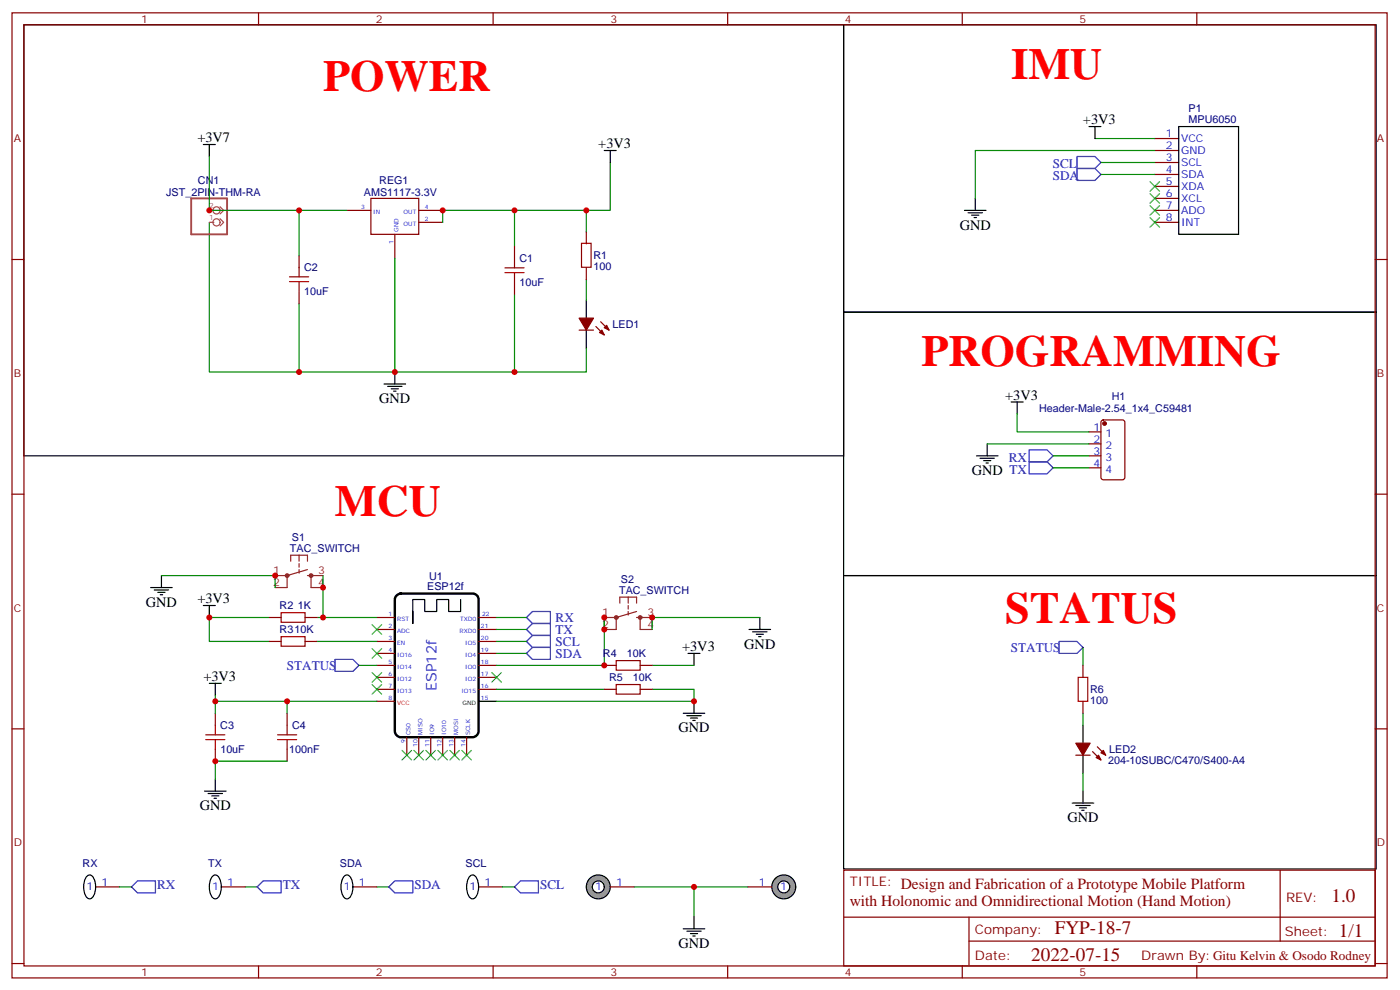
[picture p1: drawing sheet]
<svg xmlns="http://www.w3.org/2000/svg" width="413mm" height="292mm" viewBox="0 0 413 292" stroke-linecap="round" stroke-linejoin="round" font-family="sans-serif">
<path d="M117 175.4l1.1-.5h21.2a1.76 1.76 0 0 1 1.8 1.7v38.8a1.89 1.89 0 0 1-1.8 1.8h-21.2a1.89 1.89 0 0 1-1.7-1.8v-38.8z" fill="none" stroke="#000" stroke-width=".71"/>
<g fill="none" stroke="#870000" stroke-width=".35">
<path d="M109.3 58.5h14.1v10.5h-14.1zM340.4 40.8h7.1M340.4 44.3h7.1M340.4 47.9h7.1M340.4 51.4h7.1M340.4 54.9h7.1M340.4 58.5h7.1M88.2 75.4v3.5M102.3 62h7M116.4 69v7.1M123.4 62h7.1M123.4 65.5h7.1"/>
<path d="M151.7 72.6v3.5M172.8 68.3v3.6M172.8 78.9v3.5M340.4 62h7.1M340.4 65.5h7.1M88.2 86v3.5M151.7 83.1v3.6M170.7 97.3h4.2M175.6 96.2l2.5 2.5M177.1 94.8l2.4 2.5M321 127.2h3.5M321 130.8h3.5"/>
<path d="M321 134.3h3.5M321 137.8h3.5M324.8 123.9l.4-.2h5.7l.6 .5 .1 16.5-.5 .6-5.9 .1-.6-.5-.1-16.5zM79.3 181.9h3.6M79.3 189h3.6M89.9 181.9h3.6M89.9 189h3.6M111.1 181.9h5.3M111.1 185.5h5.3M111.1 189h5.3M111.1 192.5h5.3M111.1 196h5.3"/>
<path d="M111.1 199.6h5.3M141.1 181.9h5.3M141.1 185.5h5.3M141.1 189h5.3M141.1 192.5h5.3M141.1 196h5.3M141.1 199.6h5.3M178.1 196h3.5M188.7 196h3.5M319.2 196v3.6M63.5 210.1v3.6M84.6 210.1v3.6"/>
<path d="M111.1 203.1h5.3M111.1 206.6h5.3M119.9 217.2v5.3M123.4 217.2v5.3M127 217.2v5.3M130.5 217.2v5.3M134 217.2v5.3M137.5 217.2v5.3M141.1 203.1h5.3M178.1 203.1h3.5M188.7 203.1h3.5M319.2 206.6v3.5"/>
<path d="M63.5 220.7v3.6M84.6 220.7v3.6M317.1 222.5h4.2M322.1 221.4l2.4 2.5M323.5 220l2.4 2.5M28.2 261.3h7"/>
</g>
<g fill="none" stroke="#000" stroke-width=".35">
<path d="M7 7.3h241.7v127h-241.7zM248.7 7.3h157v84.7h-157zM321 37.3h3.5M322.8 37.3v3.5M347.5 37.3h17.6v31.7h-17.6zM59.9 42.6h3.6M61.7 42.6v3.5M178.1 44.3h3.5M179.9 44.3v3.6M287.5 58.5v3.5M284.3 62h6.4M285.4 62.7h4.2"/>
<path d="M286.4 63.4h2.1M287.1 64.1h.7M172.8 88.4v5.3M172.8 97.3v5.3M248.7 92h157v77.6h-157zM113.2 113.1h6.4M114.3 113.8h4.2M115.3 114.5h2.1M116 115.3h.7M116.4 109.6v3.5M298.1 118.4h3.5M299.8 118.4v3.6"/>
<path d="M287.8 134.3h6.4M288.9 135h4.2M289.9 135.7h2.2M290.7 136.4h.7M291 130.8v3.5M44.4 173.1h6.4M45.5 173.8h4.2M46.5 174.5h2.1M47.2 175.2h.7M47.6 169.6v3.5M59.9 178.4h3.6M61.7 178.4v3.5"/>
<path d="M135.8 176.6v3.6h-3.5v-3.6h-3.6v3.6h-3.5v-3.6h-3.5v3.6M248.7 169.6h157v86.4h-157zM121.7 180.2v3.5v-3.5M202.8 192.5h3.5M204.6 192.5v3.5M220.8 185.5h6.4M221.9 186.2h4.2M222.9 186.9h2.1M223.6 187.6h.7M224 181.9v3.6M61.7 201.3h3.5M63.5 201.3v3.6"/>
<path d="M141.1 206.6h5.3M201.4 210.1h6.4M202.5 210.9h4.2M203.5 211.6h2.1M204.2 212.3h.7M204.6 206.6v3.5M319.2 213.7v5.3M60.3 233.1h6.3M61.3 233.8h4.3M62.4 234.5h2.1M63.1 235.2h.7M63.5 229.6v3.5"/>
<path d="M316.1 236.6h6.3M317.1 237.3h4.2M318.2 238h2.1M318.9 238.7h.7M319.2 222.5v5.3M319.2 233.1v3.5M25.6 258.1a1.31 1.31 0 0 1 1.4-.2 1.31 1.31 0 0 1 .8 1.2 5.3 5.3 0 0 1-1 5.6 1.77 1.77 0 0 1-2-1.8l-.1-2.4 .3-1.4zM201.4 273.6h6.4M202.5 274.4h4.2M203.5 275.1h2.1M204.2 275.8h.7M204.6 270.1v3.5"/>
</g>
<g fill="none" stroke="#a10000" stroke-width=".35">
<path d="M88.2 78.7v2.9M148.8 78.9h5.7M151.7 76.1v2.8M171.4 71.7h2.8v7h-2.8zM85.3 83h5.7M85.3 81.6h5.7M88.2 83v2.8M148.8 80.3h5.7M151.7 80.3v2.8M82.9 180.5h7v2.8h-7zM82.9 187.6h7v2.8h-7zM181.6 194.6h7.1v2.8h-7.1z"/>
<path d="M317.8 199.6h2.8v7h-2.8zM60.6 217.9h5.7M60.6 216.5h5.7M63.5 213.7v2.8M63.5 217.9v2.8M81.8 217.9h5.7M81.8 216.5h5.7M84.6 213.7v2.8M84.6 217.9v2.8M181.6 201.7h7.1v2.8h-7.1z"/>
</g>
<g fill="none" stroke="#008700" stroke-width=".35">
<path d="M61.7 46.1v15.9h40.6M179.9 47.9v14.1h-49.4v3.5M322.8 40.8h17.6M324.5 47.9h15.9M324.5 51.4h15.9M340.4 44.3h-52.9v14.2M61.7 65.5v44.1h111.1v-7M88.2 62v13.4M116.4 76.1v33.5M151.7 62v10.6M172.8 62v6.3M88.2 89.5v20.1"/>
<path d="M151.7 86.7v22.9M172.8 82.4v6M310.4 137.8h10.6M310.4 134.3h10.6M47.6 169.6h33.5v3.5M95.2 169.6v12.3M79.3 181.9h-17.6v7.1h17.6M93.5 181.9h17.6M93.5 189h17.6M105.8 196h5.3M146.4 181.9h8.8M146.4 189h8.8"/>
<path d="M146.4 185.5h8.8M146.4 192.5h8.8M178.1 185.5v-3.6v14.1h-31.7M192.2 196h12.4M224 181.9h-31.8v3.6M319.2 190.7v5.3M63.5 204.9v1.7h47.6M63.5 206.6v3.5M84.6 206.6v3.5M146.4 203.1h31.7M192.2 203.1h12.4v3.5h-58.2M319.2 210.1v3.6"/>
<path d="M84.6 224.3h-21.1v5.3M319.2 227.8v5.3M35.2 261.3h3.6M186.9 261.3h17.7v8.8M204.6 261.3h15.9"/>
</g>
<path d="M317.5 46.1h5.3l1.7 1.8-1.7 1.7h-5.3zM317.5 49.6h5.3l1.7 1.8-1.7 1.8h-5.3zM303.4 136.1h5.2l1.8 1.7-1.8 1.8h-5.2zM303.4 132.5h5.2l1.8 1.8-1.8 1.8h-5.2zM98.7 194.3h5.3l1.8 1.7-1.8 1.8h-5.3zM155.2 181.9l1.8-1.7h5.2v3.5h-5.2zM155.2 189l1.8-1.8h5.2v3.5h-5.2zM155.2 192.5l1.8-1.8h5.2v3.6h-5.2zM157 183.7h5.2v3.5h-5.2l-1.8-1.7zM312.2 189h5.3l1.7 1.7-1.7 1.8h-5.3zM38.8 261.3l1.7-1.8h5.3v3.6h-5.3z" fill="none" stroke="#00f" stroke-width=".35"/>
<g fill="none" stroke="#3c3" stroke-width=".35">
<path d="M339 53.5l2.8 2.8M339 57l2.8 2.9M341.8 53.5l-2.8 2.8M341.8 57l-2.8 2.9M339 60.6l2.8 2.8M339 64.1l2.8 2.8M341.8 60.6l-2.8 2.8M341.8 64.1l-2.8 2.8M109.7 184l2.8 2.9M109.7 198.2l2.8 2.8M109.7 191.1l2.8 2.8M112.5 184l-2.8 2.9"/>
<path d="M112.5 198.2l-2.8 2.8M112.5 191.1l-2.8 2.8M145 198.2l2.8 2.8M147.8 198.2l-2.8 2.8M109.7 201.7l2.8 2.8M112.5 201.7l-2.8 2.8M118.5 221.1l2.8 2.8M121.3 221.1l-2.8 2.8M122 221.1l2.8 2.8M124.8 221.1l-2.8 2.8M125.6 221.1l2.8 2.8M128.4 221.1l-2.8 2.8"/>
<path d="M129.1 221.1l2.8 2.8M131.9 221.1l-2.8 2.8M132.6 221.1l2.8 2.8M135.4 221.1l-2.8 2.8M136.1 221.1l2.9 2.8M139 221.1l-2.9 2.8"/>
</g>
<g fill="#870000" stroke="#870000" stroke-width=".35">
<path d="M317.1 219h4.2l-2.1 3.5z"/>
<path d="M323.1 223.2l.7-.7 .7 1.4z"/>
<path d="M324.5 221.8l.7-.7 .7 1.4z"/>
<path d="M170.7 93.7h4.2l-2.1 3.6z"/>
<path d="M176.7 98l.7-.7 .7 1.4z"/>
<path d="M178.1 96.6l.7-.8 .7 1.5z"/>
<circle cx="325.6" cy="124.8" r=".53"/>
</g>
<g fill="none" stroke="#8c2424" stroke-width=".35">
<path d="M81.1 169.6h3.5M84.6 169.6v3.5h-3.5M85.7 165.3v-1.7h4.9v1.7M88.2 163.6v1.7M88.2 166.1v1M88.2 167.8v1.1M90.6 169.6h4.6M90.6 167.8l-6 1.8M91.7 169.6v3.5h3.5M182.7 177.7v-1.8h4.9v1.8M185.2 175.9v1.8M185.2 178.4v1.1"/>
<path d="M178.1 181.9h3.5M181.6 181.9v3.6h-3.5M185.2 180.2v1M187.6 181.9h4.6M187.6 180.2l-6 1.7M188.7 181.9v3.6h3.5"/>
</g>
<g fill="none" stroke="#8c2424" stroke-width=".71">
<circle cx="84.6" cy="169.6" r=".35"/>
<circle cx="91.7" cy="169.6" r=".35"/>
<circle cx="181.6" cy="181.9" r=".35"/>
<circle cx="188.7" cy="181.9" r=".35"/>
</g>
<path d="M56.4 58.5h10.5v10.5h-10.5z" fill="none" stroke="#a64a4a" stroke-width=".56"/>
<g fill="none" stroke="#a64a4a" stroke-width=".35">
<path d="M61.7 62h1.4M61.7 65.5h1.4M64.9 60.9l1 1.1-1 1M64.9 64.5l1 1-1 1.1"/>
<circle cx="63.8" cy="62" r="1.06"/>
<circle cx="63.8" cy="65.5" r="1.06"/>
</g>
<circle cx="231" cy="261.3" r="3.5" fill="#999" stroke="#000" stroke-width=".35"/>
<circle cx="231" cy="261.3" r="1.76" fill="#fff" stroke="#000" stroke-width=".35"/>
<path d="M220.5 261.3h7" fill="none" stroke="#870000" stroke-width=".35"/>
<circle cx="176.4" cy="261.3" r="3.5" fill="#999" stroke="#000" stroke-width=".35"/>
<circle cx="176.4" cy="261.3" r="1.76" fill="#fff" stroke="#000" stroke-width=".35"/>
<g fill="none" stroke="#870000" stroke-width=".35">
<path d="M3.5 3.8h405.4v284.3h-405.4zM7.1 7.3h398.2v277.3h-398.2zM76.2 3.8v3.5M145.4 3.8v3.5M214.5 3.8v3.5M283.6 3.8v3.5M352.8 3.8v3.5M3.5 76.5h3.6M405.4 76.5h3.5M3.5 145.6h3.6M405.4 145.6h3.5M3.5 214.7h3.6"/>
<path d="M405.4 214.7h3.5M248.7 256.4h156.6v28.2h-156.6zM377.3 256.4l.1 20.9M65.2 261.3h7.1M104 261.3h7.1M141.1 261.3h7M179.9 261.3h7M248.8 270.2h156.4M285.6 277.3h119.6M285.6 270.2v14.1M3.5 283.9h3.6M76.2 284.6v3.5"/>
<path d="M145.4 284.6v3.5M214.5 284.6v3.5M283.6 284.6v3.5M352.8 284.6v3.5M405.4 283.9h3.5"/>
</g>
<path d="M291 130.8h30M299.8 122v5.2h21.2M72.3 261.3h3.5M111.1 261.3h3.5M148.1 261.3h3.6" fill="none" stroke="#008700" stroke-width=".35"/>
<path d="M62.7 258.1a1.31 1.31 0 0 1 1.4-.2 1.31 1.31 0 0 1 .7 1.2 5.3 5.3 0 0 1-.9 5.6 1.77 1.77 0 0 1-2-1.8l-.2-2.4 .4-1.4zM101.5 258.1a1.31 1.31 0 0 1 1.4-.2 1.31 1.31 0 0 1 .7 1.2 5.3 5.3 0 0 1-.9 5.6 1.77 1.77 0 0 1-2-1.8l-.1-2.4 .3-1.4zM138.5 258.1a1.31 1.31 0 0 1 1.4-.2 1.31 1.31 0 0 1 .8 1.2 5.3 5.3 0 0 1-1 5.6 1.77 1.77 0 0 1-2-1.8l-.1-2.4 .3-1.4z" fill="none" stroke="#000" stroke-width=".35"/>
<path d="M75.8 261.3l1.8-1.8h5.3v3.6h-5.3zM114.6 261.3l1.8-1.8h5.3v3.6h-5.3zM151.7 261.3l1.7-1.8h5.3v3.6h-5.3z" fill="none" stroke="#00f" stroke-width=".35"/>
<g fill="#c00">
<circle cx="61.7" cy="181.9" r=".88"/>
<circle cx="63.5" cy="206.6" r=".88"/>
<circle cx="84.6" cy="206.6" r=".88"/>
<circle cx="63.5" cy="224.3" r=".88"/>
<circle cx="204.6" cy="206.6" r=".88"/>
<circle cx="192.2" cy="181.9" r=".88"/>
<circle cx="178.1" cy="181.9" r=".88"/>
<circle cx="178.1" cy="185.5" r=".88"/>
<circle cx="178.1" cy="196" r=".88"/>
<circle cx="95.2" cy="181.9" r=".88"/>
<circle cx="95.2" cy="173.1" r=".88"/>
<circle cx="81.1" cy="169.6" r=".88"/>
<circle cx="88.2" cy="109.6" r=".88"/>
<circle cx="151.7" cy="109.6" r=".88"/>
<circle cx="116.4" cy="109.6" r=".88"/>
<circle cx="172.8" cy="62" r=".88"/>
<circle cx="151.7" cy="62" r=".88"/>
<circle cx="130.5" cy="62" r=".88"/>
<circle cx="61.7" cy="62" r=".88"/>
<circle cx="88.2" cy="62" r=".88"/>
<circle cx="204.6" cy="261.3" r=".88"/>
</g>
<g font-size="13.1" fill="#f00">
<text x="298.1" y="23.2">IMU</text>
<text x="95.2" y="26.7">POWER</text>
<text x="271.6" y="107.8">PROGRAMMING</text>
<text x="98.7" y="151.9">MCU</text>
<text x="296.3" y="183.7">STATUS</text>
</g>
<g font-size="5.6" fill="#800">
<text x="392.5" y="265.6">1.0</text>
<text x="310.9" y="275.2">FYP-18-7</text>
<text x="394.6" y="275.9">1/1</text>
<text x="304" y="283">2022-07-15</text>
</g>
<g font-size="4.6" fill="#800">
<text x="265.5" y="261.9">Design and Fabrication of a Prototype Mobile Platform</text>
<text x="250.5" y="267">with Holonomic and Omnidirectional Motion (Hand Motion)</text>
</g>
<g font-size="4.2">
<text x="58.2" y="41.9">+3V7</text>
<text x="319.2" y="36.6">+3V3</text>
<text x="176.4" y="43.6">+3V3</text>
<text x="282.9" y="67.6">GND</text>
<text x="111.8" y="118.8">GND</text>
<text x="296.3" y="117.7">+3V3</text>
<text x="286.4" y="139.9">GND TX</text>
<text x="43" y="178.8">GND</text>
<text x="58.2" y="177.7">+3V3</text>
<text x="201" y="191.8">+3V3</text>
<text x="219.4" y="191.1">GND</text>
<text x="59.9" y="200.6">+3V3</text>
<text x="200" y="215.8">GND</text>
<text x="58.9" y="238.7">GND</text>
<text x="314.6" y="242.3">GND</text>
<text x="200" y="279.3">GND</text>
</g>
<text font-size="4.2" fill="#00f" x="128.7" y="203.6" transform="rotate(-90 128.7 203.6)">ESP12f</text>
<g font-size="3.9" fill="#00f">
<text x="310.3" y="49.6">SCL</text>
<text x="310.3" y="53.1">SDA</text>
<text x="297.4" y="136.1">RX</text>
<text x="163.8" y="183.2">RX</text>
<text x="163.8" y="186.7">TX</text>
<text x="163.8" y="190.3">SCL</text>
<text x="84.6" y="197.3">STATUS</text>
<text x="163.8" y="193.8">SDA</text>
<text x="298" y="192.1">STATUS</text>
<text x="46.3" y="262.1">RX</text>
<text x="83.3" y="262.1">TX</text>
<text x="122.2" y="262.1">SDA</text>
<text x="159.2" y="262.1">SCL</text>
</g>
<g font-size="3.9" fill="#800">
<text x="250.5" y="261">TITLE:</text>
<text x="379.1" y="265.6">REV:</text>
<text x="287.4" y="275.2">Company:</text>
<text x="378.8" y="275.8">Sheet:</text>
<text x="287.4" y="282.8">Date:</text>
<text x="336.4" y="282.9">Drawn By:Gitu Kelvin &amp; Osodo Rodney</text>
</g>
<g font-size="3.2" fill="#800">
<text x="41.6" y="6.8">1</text>
<text x="110.8" y="6.8">2</text>
<text x="179.9" y="6.8">3</text>
<text x="249.1" y="6.8">4</text>
<text x="318.2" y="6.8">5</text>
<text x="4.1" y="41.9">A</text>
<text x="405.9" y="41.9">A</text>
<text x="4.1" y="111">B</text>
<text x="405.9" y="111">B</text>
<text x="4.1" y="180.2">C</text>
<text x="405.9" y="180.2">C</text>
<text x="4.1" y="249.3">D</text>
<text x="405.9" y="249.3">D</text>
<text x="41.6" y="287.6">1</text>
<text x="110.8" y="287.6">2</text>
<text x="179.9" y="287.6">3</text>
<text x="249.1" y="287.6">4</text>
<text x="318.2" y="287.6">5</text>
</g>
<g font-size="3.2" fill="#000080">
<text x="350.4" y="33.1">P1</text>
<text x="350.4" y="36.2">MPU6050</text>
<text x="49" y="57.8">JST_2PIN-THM-RA</text>
<text x="58.4" y="54.3">CN1</text>
<text x="107.3" y="57.9">AMS1117-3.3V</text>
<text x="111.8" y="54.2">REG1</text>
<text x="153.1" y="77.2">C1</text>
<text x="174.9" y="76.3">R1</text>
<text x="89.6" y="79.9">C2</text>
<text x="174.9" y="79.6">100</text>
<text x="89.6" y="86.9">10uF</text>
<text x="153.1" y="84.3">10uF</text>
<text x="180.6" y="96.6">LED1</text>
<text x="327.7" y="117.8">H1</text>
<text x="306.3" y="121.2">Header-Male-2.54_1x4_C59481</text>
<text x="86" y="159.5">S1</text>
<text x="85.5" y="162.5">TAC_SWITCH</text>
<text x="125.9" y="173.8">ESP12f</text>
<text x="126.5" y="170.8">U1</text>
<text x="183" y="171.9">S2</text>
<text x="82.4" y="179.5">R2</text>
<text x="87.7" y="179.5">1K</text>
<text x="182.5" y="174.9">TAC_SWITCH</text>
<text x="82.4" y="186.6">R310K</text>
<text x="177.7" y="193.7">R4</text>
<text x="184.8" y="193.7">10K</text>
<text x="179.5" y="200.7">R5</text>
<text x="186.6" y="200.7">10K</text>
<text x="321.3" y="207.4">100</text>
<text x="321.3" y="204.2">R6</text>
<text x="64.9" y="214.8">C3</text>
<text x="86.1" y="214.8">C4</text>
<text x="65" y="221.9">10uF</text>
<text x="85.2" y="221.9">100nF</text>
<text x="327" y="221.8">LED2</text>
<text x="326.6" y="225">204-10SUBC/C470/S400-A4</text>
<text x="24.4" y="255.4">RX</text>
<text x="61.4" y="255.4">TX</text>
<text x="100.2" y="255.4">SDA</text>
<text x="137.2" y="255.4">SCL</text>
</g>
<g font-size="3.2" fill="#00f">
<text x="343.7" y="40.5">1</text>
<text x="348.2" y="41.9">VCC</text>
<text x="343.7" y="44">2</text>
<text x="343.7" y="47.5">3</text>
<text x="348.2" y="45.4">GND</text>
<text x="343.7" y="51">4</text>
<text x="348.2" y="52.5">SDA</text>
<text x="348.2" y="48.9">SCL</text>
<text x="343.7" y="54.6">5</text>
<text x="343.7" y="58.1">6</text>
<text x="348.2" y="56">XDA</text>
<text x="348.2" y="59.5">XCL</text>
<text x="343.7" y="61.6">7</text>
<text x="343.7" y="65.2">8</text>
<text x="348.2" y="63">ADO</text>
<text x="348.2" y="66.6">INT</text>
<text x="322.3" y="126.9">1</text>
<text x="322.3" y="130.4">2</text>
<text x="325.8" y="128.7">1</text>
<text x="322.3" y="133.9">3</text>
<text x="322.3" y="137.5">4</text>
<text x="325.8" y="132.2">2</text>
<text x="325.8" y="135.7">3</text>
<text x="325.8" y="139.2">4</text>
<text x="25.5" y="262.4">1</text>
<text x="30" y="260.9">1</text>
<text x="62.5" y="262.4">1</text>
<text x="67" y="260.9">1</text>
<text x="101.3" y="262.4">1</text>
<text x="105.8" y="260.9">1</text>
<text x="138.4" y="262.4">1</text>
<text x="142.8" y="260.9">1</text>
<text x="175.4" y="262.4">1</text>
<text x="181.6" y="260.9">1</text>
<text x="223.7" y="260.9">1</text>
<text x="230" y="262.4">1</text>
</g>
<g font-size="3.2" fill="#8d2323">
<text x="80.5" y="169.2">1</text>
<text x="80.5" y="172.8">2</text>
<text x="93.8" y="169.2">3</text>
<text x="93.8" y="172.8">4</text>
<text x="177.5" y="181.6">1</text>
<text x="177.5" y="185.1">2</text>
<text x="190.8" y="181.6">3</text>
<text x="190.8" y="185.1">4</text>
</g>
<g font-size="2.1" fill="#a54b4b">
<text x="61.7" y="61.3">2</text>
<text x="61.7" y="64.8">1</text>
</g>
<g font-size="1.8" fill="#00f">
<text x="106.4" y="61.6">3</text>
<text x="110" y="63">IN</text>
<text x="119" y="63">OUT</text>
<text x="125.2" y="65.2">2</text>
<text x="125.2" y="61.6">4</text>
<text x="116" y="71.9" transform="rotate(-90 116 71.9)">1</text>
<text x="117.4" y="68.3" transform="rotate(-90 117.4 68.3)">GND</text>
<text x="119" y="66.6">OUT</text>
<text x="114.6" y="181.6">1</text>
<text x="114.6" y="185.1">2</text>
<text x="117.1" y="183">RST</text>
<text x="135.6" y="183">TXD0</text>
<text x="141.8" y="185.1">21</text>
<text x="142.1" y="181.6">22</text>
<text x="114.6" y="188.6">3</text>
<text x="117.1" y="186.5">ADC</text>
<text x="117.1" y="190">EN</text>
<text x="135.5" y="186.5">RXD0</text>
<text x="137.1" y="190">IO5</text>
<text x="141.8" y="188.6">20</text>
<text x="114.6" y="192.2">4</text>
<text x="114.6" y="195.7">5</text>
<text x="117.1" y="193.6">IO16</text>
<text x="117.1" y="197.1">IO14</text>
<text x="137.1" y="197.1">IO0</text>
<text x="137.1" y="193.6">IO4</text>
<text x="141.8" y="195.7">18</text>
<text x="141.8" y="192.2">19</text>
<text x="114.6" y="199.2">6</text>
<text x="114.6" y="202.7">7</text>
<text x="117.1" y="200.6">IO12</text>
<text x="137.1" y="200.6">IO2</text>
<text x="141.8" y="202.7">16</text>
<text x="141.8" y="199.2">17</text>
<text x="114.6" y="206.3">8</text>
<text x="117.1" y="204.2">IO13</text>
<text x="136" y="204.2">IO15</text>
<text x="141.8" y="206.3">15</text>
<text x="119.6" y="219" transform="rotate(-90 119.6 219)">9</text>
<text x="121" y="216.5" transform="rotate(-90 121 216.5)">CS0</text>
<text x="123.1" y="220.2" transform="rotate(-90 123.1 220.2)">10</text>
<text x="124.5" y="216.5" transform="rotate(-90 124.5 216.5)">MISO</text>
<text x="126.6" y="220.2" transform="rotate(-90 126.6 220.2)">11</text>
<text x="128" y="216.5" transform="rotate(-90 128 216.5)">IO9</text>
<text x="130.1" y="220.2" transform="rotate(-90 130.1 220.2)">12</text>
<text x="131.6" y="216.5" transform="rotate(-90 131.6 216.5)">IO10</text>
<text x="133.7" y="220.2" transform="rotate(-90 133.7 220.2)">13</text>
<text x="135.1" y="216.5" transform="rotate(-90 135.1 216.5)">MOSI</text>
<text x="137.2" y="220.2" transform="rotate(-90 137.2 220.2)">14</text>
<text x="138.6" y="216.5" transform="rotate(-90 138.6 216.5)">SCLK</text>
</g>
<text font-size="1.8" fill="#f00" x="117.1" y="207.7">VCC</text>
<text font-size="1.8" x="136.3" y="207.7">GND</text>
</svg>
